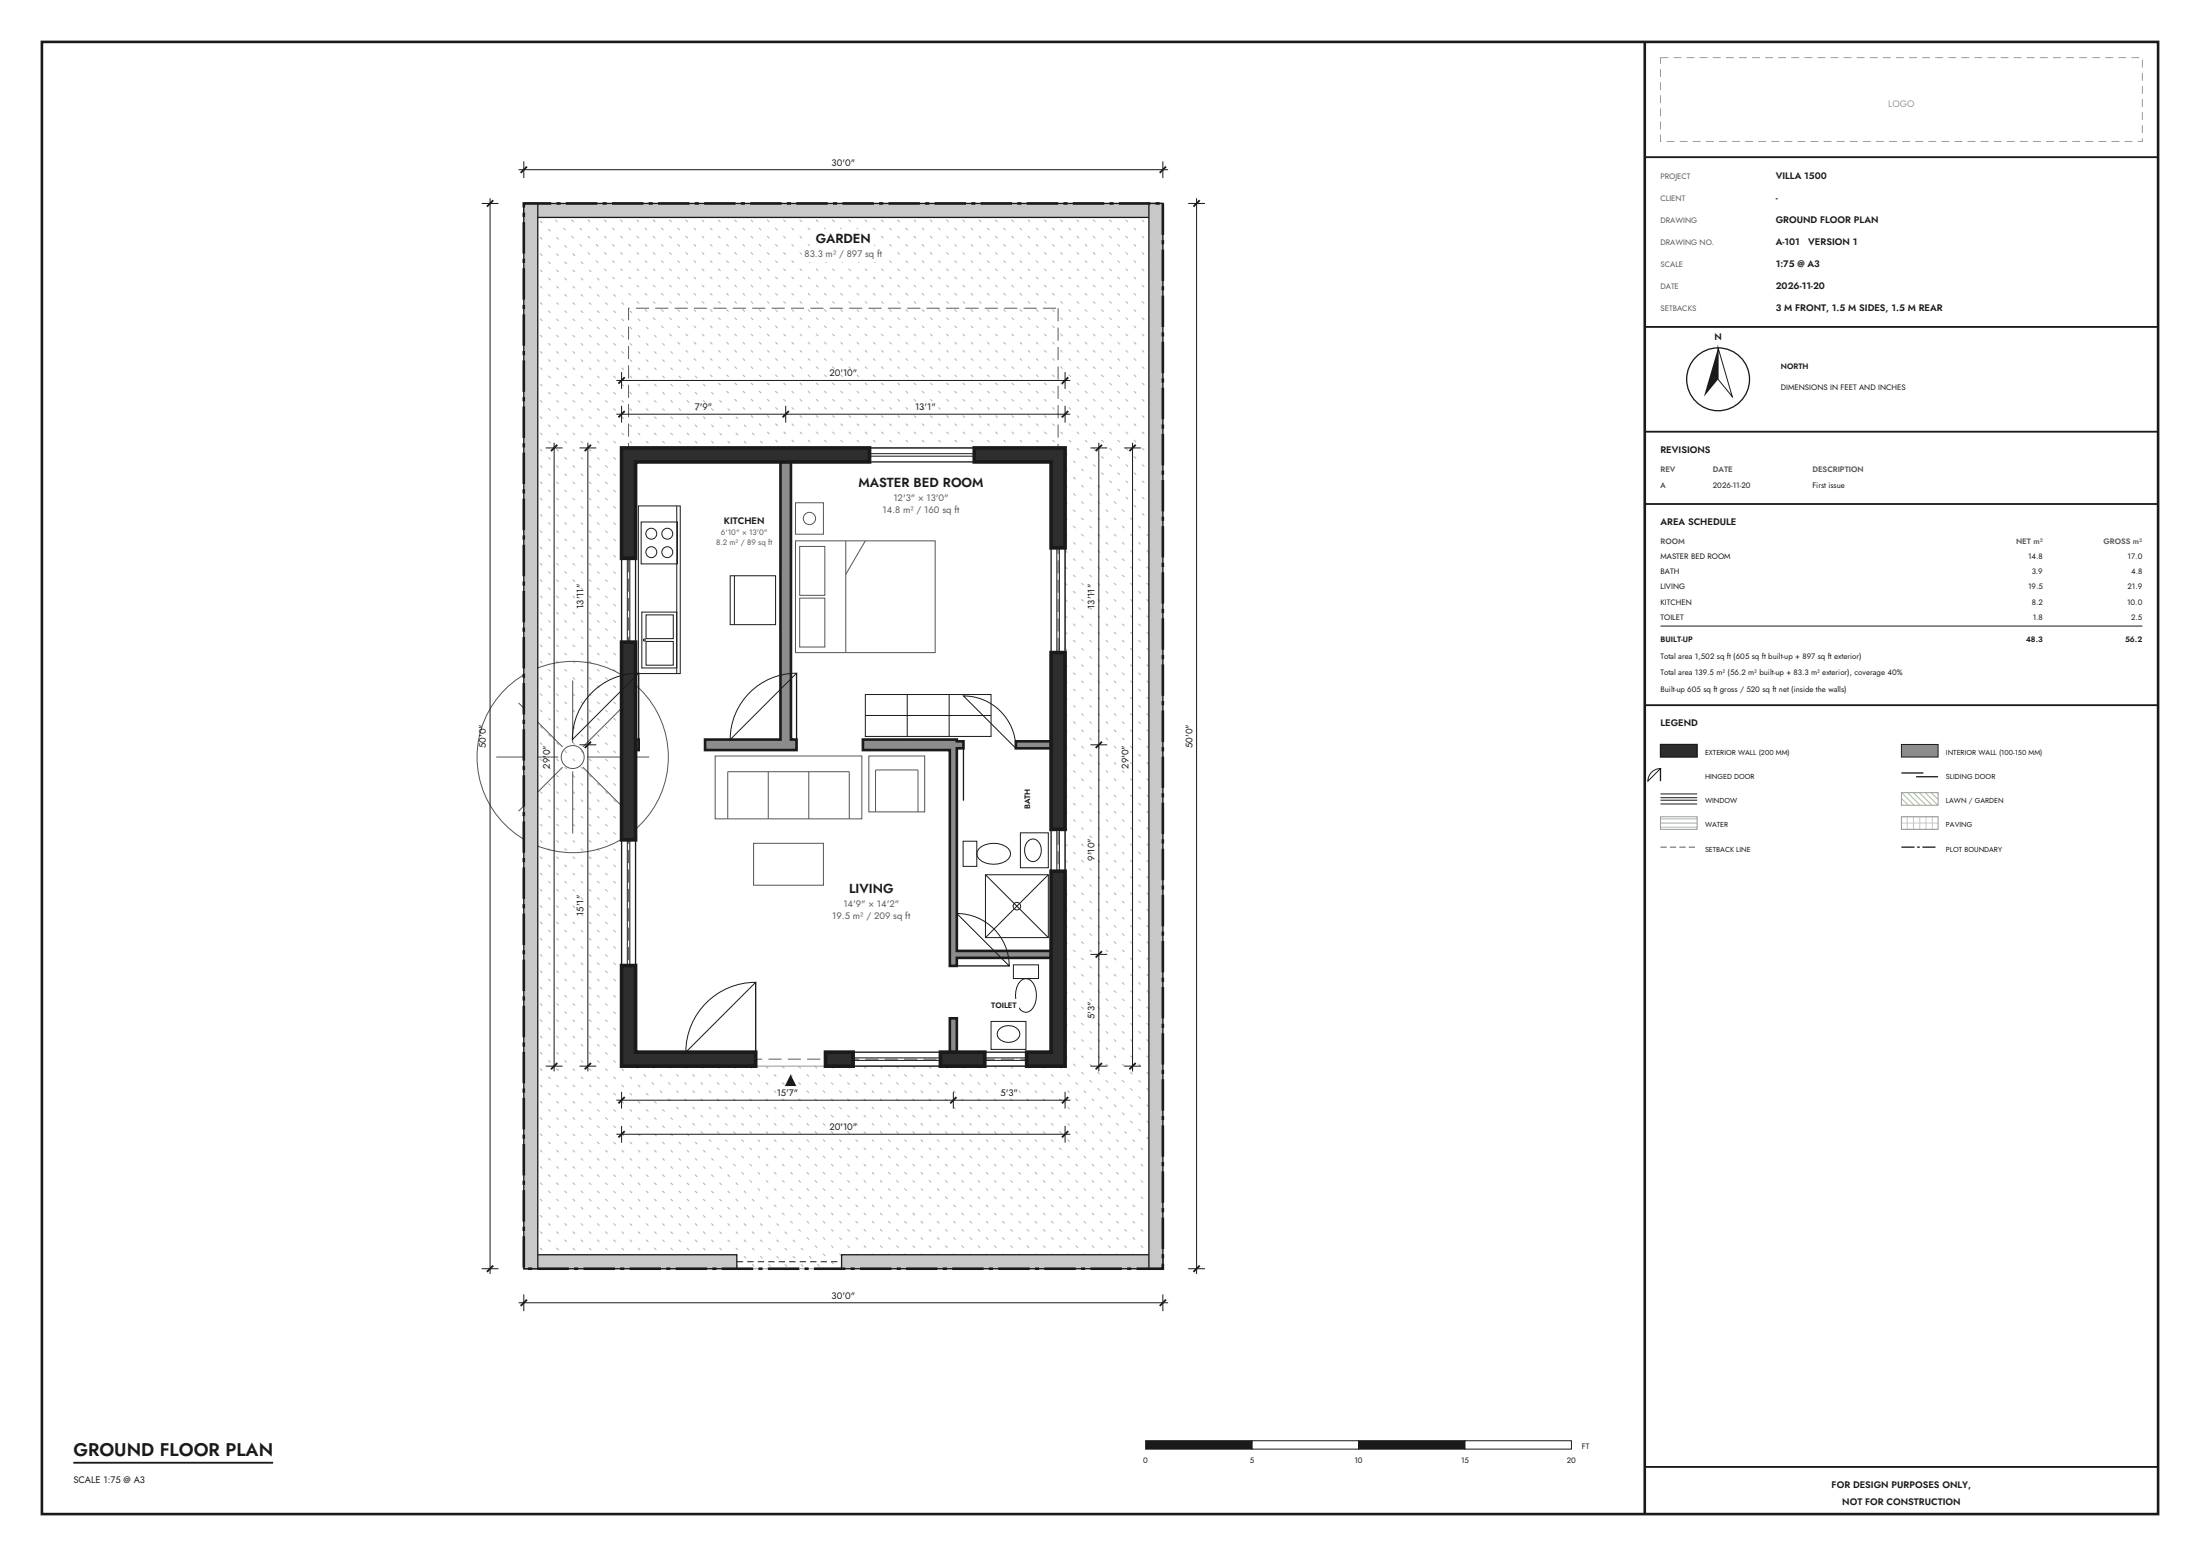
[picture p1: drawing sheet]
<svg xmlns="http://www.w3.org/2000/svg" width="420mm" height="297mm" viewBox="0 0 420 297" stroke-linecap="round" stroke-linejoin="round" font-family="sans-serif">
<path d="M8 8h404v281h-404z" fill="none" stroke="#1a1a1a" stroke-width=".5"/>
<g fill="none" stroke="#a9bb9b" stroke-width=".19" stroke-dasharray=".6 1.6" stroke-linecap="butt">
<path d="M100 39.1l46.4 46.4M102.9 38.8l46.7 46.7M106 38.8l46.7 46.7M109.1 38.8l46.7 46.7M112.2 38.8l46.7 46.7M115.3 38.8l46.7 46.7M118.4 38.8l46.7 46.7M121.6 38.8l46.6 46.7M124.7 38.8l46.6 46.7M127.8 38.8l46.6 46.7M130.9 38.8l46.7 46.7M134 38.8l46.7 46.7"/>
<path d="M137.1 38.8l46.7 46.7M140.2 38.8l46.7 46.7M143.3 38.8l46.7 46.7M146.4 38.8l46.7 46.7M149.6 38.8l46.6 46.7M152.7 38.8l46.6 46.7M155.8 38.8l46.6 46.7M158.9 38.8l63.1 63.1M162 38.8l60 60M165.1 38.8l56.9 56.9M168.2 38.8l53.8 53.8M171.3 38.8l50.7 50.7"/>
<path d="M174.5 38.8l47.5 47.6M177.6 38.8l44.4 44.5M180.7 38.8l41.3 41.4M183.8 38.8l38.2 38.2M186.9 38.8l35.1 35.1M190 38.8l32 32M193.1 38.8l28.9 28.9M196.2 38.8l25.8 25.8M199.3 38.8l22.7 22.7M202.5 38.8l19.5 19.6M205.6 38.8l16.4 16.5M208.7 38.8l13.3 13.4"/>
<path d="M211.8 38.8l10.2 10.2M214.9 38.8l7.1 7.1M218 38.8l4 4M221.1 38.8l.9 .9M100 42.2l43.3 43.3M100 45.3l40.2 40.2M100 48.4l37.1 37.1M100 51.5l34 34M100 54.6l30.9 30.9M100 57.7l27.8 27.8M100 60.8l24.7 24.7M100 63.9l21.6 21.6"/>
<path d="M100 67.1l18.7 18.6M100 70.2l18.7 18.6M100 73.3l18.7 18.6M100 76.4l18.7 18.7M100 79.5l18.7 18.7M100 82.6l18.7 18.7M100 85.7l18.7 18.7M100 88.8l18.7 18.7M100 91.9l18.7 18.7M100 95.1l18.7 18.6M100 98.2l18.7 18.6M203.3 86.4l18.7 18.7"/>
<path d="M203.3 89.5l18.7 18.7M203.3 92.6l18.7 18.7M203.3 95.7l18.7 18.7M203.3 98.8l18.7 18.7M100 101.3l18.7 18.6M100 104.4l18.7 18.7M100 107.5l18.7 18.7M100 110.6l18.7 18.7M100 113.7l18.7 18.7M100 116.8l18.7 18.7M100 119.9l18.7 18.7M203.3 101.9l18.7 18.7"/>
<path d="M203.3 105.1l18.7 18.6M203.3 108.2l18.7 18.6M203.3 111.3l18.7 18.6M203.3 114.4l18.7 18.7M203.3 117.5l18.7 18.7M100 123.1l18.7 18.6M100 126.2l18.7 18.6M100 129.3l18.7 18.6M100 132.4l18.7 18.7M100 135.5l18.7 18.7M100 138.6l18.7 18.7M203.3 120.6l18.7 18.7"/>
<path d="M203.3 123.7l18.7 18.7M203.3 126.8l18.7 18.7M203.3 129.9l18.7 18.7M203.3 133.1l18.7 18.6M203.3 136.2l18.7 18.6M203.3 139.3l18.7 18.6M100 141.7l18.7 18.7M100 144.8l18.7 18.7M100 147.9l18.7 18.7M100 151.1l18.7 18.6M100 154.2l18.7 18.6M100 157.3l18.7 18.6"/>
<path d="M203.3 142.4l18.7 18.7M203.3 145.5l18.7 18.7M203.3 148.6l18.7 18.7M203.3 151.7l18.7 18.7M203.3 154.8l18.7 18.7M203.3 157.9l18.7 18.7M100 160.4l18.7 18.7M100 163.5l18.7 18.7M100 166.6l18.7 18.7M100 169.7l18.7 18.7M100 172.8l18.7 18.7M100 175.9l18.7 18.7"/>
<path d="M100 179.1l18.7 18.6M203.3 161.1l18.7 18.6M203.3 164.2l18.7 18.6M203.3 167.3l18.7 18.6M203.3 170.4l18.7 18.7M203.3 173.5l18.7 18.7M203.3 176.6l18.7 18.7M203.3 179.7l18.7 18.7M100 182.2l18.7 18.6M100 185.3l56.9 56.9M100 188.4l53.8 53.8M100 191.5l50.7 50.7"/>
<path d="M100 194.6l47.5 47.6M100 197.7l44.4 44.5M203.3 182.8l18.7 18.7M203.3 185.9l18.7 18.7M203.3 189.1l18.7 18.6M203.3 192.2l18.7 18.6M203.3 195.3l18.7 18.6M203.3 198.4l18.7 18.7M100 200.8l41.3 41.4M100 204l38.2 38.2M100 207.1l35.1 35.1M100 210.2l32 32"/>
<path d="M100 213.3l28.9 28.9M100 216.4l25.8 25.8M100 219.5l22.7 22.7M121.3 203.5l38.7 38.7M124.4 203.5l38.7 38.7M127.6 203.5l38.6 38.7M130.7 203.5l38.6 38.7M133.8 203.5l38.6 38.7M136.9 203.5l38.7 38.7M140 203.5l38.7 38.7M143.1 203.5l38.7 38.7M146.2 203.5l38.7 38.7"/>
<path d="M149.3 203.5l38.7 38.7M152.4 203.5l38.7 38.7M155.6 203.5l38.6 38.7M158.7 203.5l38.6 38.7M161.8 203.5l38.6 38.7M164.9 203.5l38.7 38.7M168 203.5l38.7 38.7M171.1 203.5l38.7 38.7M174.2 203.5l38.7 38.7M177.3 203.5l38.7 38.7M180.4 203.5l38.7 38.7M183.6 203.5l38.4 38.4"/>
<path d="M186.7 203.5l35.3 35.3M189.8 203.5l32.2 32.2M192.9 203.5l29.1 29.1M196 203.5l26 26M199.1 203.5l22.9 22.9M202.2 203.5l19.8 19.8M203.3 201.5l18.7 18.7M100 222.6l19.5 19.6M100 225.7l16.4 16.5M100 228.8l13.3 13.4M100 232l10.2 10.2M100 235.1l7.1 7.1"/>
<path d="M100 238.2l4 4M100 241.3l.9 .9"/>
</g>
<path d="M100 38.8h122v203.4h-122zM118.7 85.5h84.6v118h-84.6z" fill="none" stroke="#9a9a9a" stroke-width=".19"/>
<g fill="none" stroke="#555" stroke-width=".19">
<path d="M99 134.2l8.4 8.4M109.3 129.9v11.9M119.7 134.2l-8.4 8.4M94.7 144.5h11.9M107.4 146.4l-8.4 8.4M109.3 147.2v11.9M111.3 146.4l8.4 8.4M112.1 144.5h11.8"/>
<circle cx="109.3" cy="144.5" r="2.19"/>
<circle cx="109.3" cy="144.5" r="18.3"/>
</g>
<g fill="#fff">
<path d="M155.1 43.7h11.8v4.1h-11.8z" fill-rule="evenodd"/>
<path d="M153.1 47h15.8v3h-15.8z" fill-rule="evenodd"/>
</g>
<g fill="#c8c8c8" stroke="#1a1a1a" stroke-width=".25">
<path d="M100 239.5h40.7v2.7h-40.7z" fill-rule="evenodd"/>
<path d="M160.7 239.5h61.3v2.7h-61.3z" fill-rule="evenodd"/>
<path d="M100 38.8h122v2.7h-122z" fill-rule="evenodd"/>
<path d="M100 38.8h2.7v203.4h-2.7z" fill-rule="evenodd"/>
<path d="M219.3 38.8h2.7v203.4h-2.7z" fill-rule="evenodd"/>
</g>
<path d="M140.7 240.8h20" fill="none" stroke="#1a1a1a" stroke-width=".19" stroke-dasharray="1.2 .8" stroke-linecap="butt"/>
<path d="M100 38.8h122v203.4h-122z" fill="none" stroke="#1a1a1a" stroke-width=".5" stroke-dasharray="6 1 .8 1" stroke-linecap="butt"/>
<path d="M120 58.8h82v143.4h-82z" fill="none" stroke="#5a5a5a" stroke-width=".19" stroke-dasharray="2.5 1.2" stroke-linecap="butt"/>
<g fill="none" stroke="#555" stroke-width=".19">
<path d="M151.9 96h5.3v6h-5.3zM151.9 103.2h26.6v21.4h-26.6zM152.7 114.2h4.8v9.3h-4.8zM152.7 104.3h4.8v9.3h-4.8zM161.5 103.2v21.4M165.2 103.2l-3.7 6.4M136.5 144.3h28v12h-28zM138.9 156.3v-9h23.2v9M146.7 147.3v9M154.4 147.3v9M165.9 144.3h10.6v10.7h-10.6zM167.1 155v-8h8.2v8"/>
<path d="M143.9 161h13.3v8h-13.3z"/>
<circle cx="154.5" cy="99" r="1.17"/>
</g>
<g fill="none" stroke="#1a1a1a" stroke-width=".19">
<path d="M121.9 96.6h8v32h-8zM122.4 99.6h6.9v8h-6.9zM129.2 96.6v32M122.5 116.8h6.7v10.7h-6.7zM123.3 117.4h5.2v4.5h-5.2zM139.4 109.9h8.7v9.3h-8.7zM140.2 109.9v9.3M123.3 122.4h5.2v4.6h-5.2zM165.2 132.6h24v8h-24zM165.2 136.6h24M173.2 132.6v8M181.2 132.6v8"/>
<path d="M194.8 159h5.3v6.6h-5.3zM183.9 160.6h2.6v4.8h-2.6zM186.9 162a4.4 4.4 0 0 1 5.6 0 1.47 1.47 0 0 1-.5 2.4 4.5 4.5 0 0 1-5.1-.4 1.37 1.37 0 0 1 0-2zM188.1 167h12v12h-12zM188.1 167l12 12M196.4 160.4a1.5 1.5 0 0 1 1.6 0 1.5 1.5 0 0 1 .7 1.3 2.16 2.16 0 0 1-1.5 2.8 2.29 2.29 0 0 1-1.1-3.7zM200.1 167l-12 12M189.2 195h6.7v5.3h-6.7zM190.7 196.6a2.51 2.51 0 0 1 3.9 .4 1.62 1.62 0 0 1-1.5 1.9 2.16 2.16 0 0 1-2.7-1.5zM193.5 184.2h4.8v2.6h-4.8zM194.9 187.2a1.47 1.47 0 0 1 2.4 .5 4.5 4.5 0 0 1-.4 5.1 1.47 1.47 0 0 1-2.4-.5 4.5 4.5 0 0 1 .4-5.1z"/>
<circle cx="124.3" cy="101.9" r="1.04"/>
<circle cx="124.3" cy="105.4" r="1.04"/>
<circle cx="127.4" cy="101.9" r="1.04"/>
<circle cx="127.4" cy="105.4" r="1.04"/>
<circle cx="123" cy="122.2" r=".2"/>
<circle cx="194.1" cy="173" r=".72"/>
</g>
<g fill="#8c8c8c" stroke="#1a1a1a" stroke-width=".5">
<path d="M149 88.2h2v53h1.1v2h-17.5v-2h14.4z" fill-rule="evenodd"/>
<path d="M121.3 141.2h.6v2h-.6z" fill-rule="evenodd"/>
<path d="M164.7 141.2h18v.3h1.2v1.3h-1.2v38.7h18v1.3h-18v1.6h-1.4v-41.2h-16.6z" fill-rule="evenodd"/>
<path d="M181.3 194.4h1.4v6.4h-1.4z" fill-rule="evenodd"/>
<path d="M193.9 141.5h6.8v1.3h-6.8z" fill-rule="evenodd"/>
</g>
<g fill="#2e2e2e" stroke="#1a1a1a" stroke-width=".7" stroke-linecap="butt">
<path d="M186 85.5h17.3v19.1h-2.6v-16.4h-14.7z" fill-rule="evenodd"/>
<path d="M118.7 85.5h47.3v2.7h-44.7v18.4h-2.6z" fill-rule="evenodd"/>
<path d="M118.7 122.6h2.6v37.7h-2.6z" fill-rule="evenodd"/>
<path d="M118.7 184.3h2.6v16.5h23v2.7h-25.6z" fill-rule="evenodd"/>
<path d="M157.6 200.8h5.3v2.7h-5.3z" fill-rule="evenodd"/>
<path d="M179.5 200.8h8.5v2.7h-8.5z" fill-rule="evenodd"/>
<path d="M200.7 166.3h2.6v37.2h-7.3v-2.7h4.7z" fill-rule="evenodd"/>
<path d="M200.7 124.6h2.6v33.7h-2.6z" fill-rule="evenodd"/>
</g>
<path d="M144.3 187.5v13.3" fill="none" stroke="#1a1a1a" stroke-width=".25"/>
<path d="M135.3 190.9a13.3 13.3 0 0 1 9-3.4l-13.4 13.3a13.3 13.3 0 0 1 4.4-9.9z" fill="none" stroke="#1a1a1a" stroke-width=".19"/>
<path d="M150.9 205.1l1.1 2.2h-2.2z" fill="#1a1a1a"/>
<g fill="none" stroke="#1a1a1a" stroke-width=".25">
<path d="M166 85.5h20M166 88.2h20M118.7 106.6v16M121.3 106.6v16M200.7 104.6v20M203.3 104.6v20M121.9 128.5v12.7M152.1 128.5v12.7M183.9 142.8v10M200.7 158.3v8M203.3 158.3v8M118.7 160.3v24"/>
<path d="M121.3 160.3v24M182.7 184.4h10M162.9 200.8h16.6M162.9 203.5h16.6M188 200.8h8M188 203.5h8"/>
</g>
<g fill="none" stroke="#1a1a1a" stroke-width=".19">
<path d="M166 86.6h20M166 87.1h20M119.8 106.6v16M120.2 106.6v16M201.8 104.6v20M202.2 104.6v20M112.5 132.7a12.6 12.6 0 0 1 9.4-4.2l-12.6 12.7a12.6 12.6 0 0 1 3.2-8.5zM142.7 132.7a12.6 12.6 0 0 1 9.4-4.2l-12.7 12.7a12.6 12.6 0 0 1 3.3-8.5zM183.9 132.8a10 10 0 0 1 10 10zM201.8 158.3v8M202.2 158.3v8M119.8 160.3v24"/>
<path d="M120.2 160.3v24M182.7 174.4a10 10 0 0 1 10 10zM162.9 201.9h16.6M162.9 202.4h16.6M188 201.9h8M188 202.4h8"/>
</g>
<path d="M188.8 190.7h5.7v2.4h-5.7z" fill-rule="evenodd" fill="#fff"/>
<g fill="none" stroke="#1a1a1a" stroke-width=".19">
<path d="M92 38.8h3.2M93.6 37.8v205.4M99 32.4h124M100 30.8v3.2M222 30.8v3.2M226.8 38.8h3.2M228.4 37.8v205.4M117.7 79.1h86.6M117.7 72.6h86.6M118.7 71v3.2M118.7 77.5v3.2M150 77.5v3.2"/>
<path d="M203.3 71v3.2M203.3 77.5v3.2M104.2 85.5h3.2M105.8 84.5v120M110.6 85.5h3.2M112.2 84.5v120M208.2 85.5h3.2M209.8 84.5v120M214.6 85.5h3.2M216.2 84.5v120M110.6 142.2h3.2M208.2 142.2h3.2"/>
<path d="M208.2 182.2h3.2M104.2 203.5h3.2M110.6 203.5h3.2M117.7 210h86.6M117.7 216.5h86.6M118.7 208.4v3.2M118.7 214.9v3.2M182 208.4v3.2M203.3 208.4v3.2M203.3 214.9v3.2M208.2 203.5h3.2M214.6 203.5h3.2"/>
<path d="M92 242.2h3.2M99 248.7h124M100 247.1v3.2M222 247.1v3.2M226.8 242.2h3.2"/>
</g>
<g fill="none" stroke="#1a1a1a" stroke-width=".35">
<path d="M94.2 38.2l-1.2 1.2M100.6 31.8l-1.2 1.2M222.6 31.8l-1.2 1.2M229 38.2l-1.2 1.2M119.3 78.5l-1.2 1.2M119.3 72l-1.2 1.2M150.6 78.5l-1.2 1.2M203.9 78.5l-1.2 1.2M203.9 72l-1.2 1.2M106.4 84.9l-1.2 1.2M112.8 84.9l-1.2 1.2M210.4 84.9l-1.2 1.2"/>
<path d="M216.8 84.9l-1.2 1.2M112.8 141.6l-1.2 1.2M210.4 141.6l-1.2 1.2M210.4 181.6l-1.2 1.2M106.4 202.9l-1.2 1.2M112.8 202.9l-1.2 1.2M119.3 209.4l-1.2 1.2M119.3 215.9l-1.2 1.2M182.6 209.4l-1.2 1.2M203.9 209.4l-1.2 1.2M203.9 215.9l-1.2 1.2M210.4 202.9l-1.2 1.2"/>
<path d="M216.8 202.9l-1.2 1.2M94.2 241.6l-1.2 1.2M100.6 248.1l-1.2 1.2M222.6 248.1l-1.2 1.2M229 241.6l-1.2 1.2M14 279.2h38.1"/>
</g>
<path d="M218.7 275h20.3v1.6h-20.3z" fill-rule="evenodd" fill="#1a1a1a" stroke="#1a1a1a" stroke-width=".19"/>
<path d="M239 275h20.4v1.6h-20.4z" fill-rule="evenodd" fill="#fff" stroke="#1a1a1a" stroke-width=".19"/>
<path d="M259.4 275h20.3v1.6h-20.3z" fill-rule="evenodd" fill="#1a1a1a" stroke="#1a1a1a" stroke-width=".19"/>
<path d="M279.7 275h20.3v1.6h-20.3z" fill-rule="evenodd" fill="#fff" stroke="#1a1a1a" stroke-width=".19"/>
<path d="M314 8v281" fill="none" stroke="#1a1a1a" stroke-width=".5"/>
<path d="M317 11h92v16h-92z" fill="none" stroke="#9a9a9a" stroke-width=".19" stroke-dasharray="1.5 1" stroke-linecap="butt"/>
<path d="M314 30h98M314 62.4h98" fill="none" stroke="#1a1a1a" stroke-width=".35"/>
<circle cx="328" cy="72.4" r="6" fill="none" stroke="#1a1a1a" stroke-width=".25"/>
<path d="M328 66.4v6l-2.7 3.3z" fill="#1a1a1a"/>
<path d="M328 66.4l2.7 9.3-2.7-3.3z" fill="#fff" stroke="#1a1a1a" stroke-width=".19"/>
<path d="M314 82.4h98M314 96.2h98M314 134.6h98" fill="none" stroke="#1a1a1a" stroke-width=".35"/>
<path d="M317 119.5h92" fill="none" stroke="#1a1a1a" stroke-width=".19"/>
<path d="M317 142.1h7v2.4h-7z" fill-rule="evenodd" fill="#2e2e2e" stroke="#1a1a1a" stroke-width=".25"/>
<path d="M363 142.1h7v2.4h-7z" fill-rule="evenodd" fill="#8c8c8c" stroke="#1a1a1a" stroke-width=".19"/>
<path d="M317 146.7v2.4M363 147.5h4.2M365.8 148.3h4.2" fill="none" stroke="#1a1a1a" stroke-width=".25"/>
<path d="M315.1 147.6a2.4 2.4 0 0 1 1.9-.9l-2.4 2.4 .1-.6zM317 151.5h7M317 152.3h7M317 152.7h7M317 153.5h7" fill="none" stroke="#1a1a1a" stroke-width=".19"/>
<path d="M363 152.4l1.3 1.3M363 153.5l.2 .2M363 151.3l2.4 2.4M364.2 151.3l2.4 2.4M365.3 151.3l2.4 2.4M366.4 151.3l2.4 2.4M367.6 151.3l2.4 2.4M368.7 151.3l1.3 1.3M369.8 151.3l.2 .2" fill="none" stroke="#a9bb9b" stroke-width=".19"/>
<path d="M317 155.9h7v2.4h-7zM363 151.3h7v2.4h-7zM363 155.9h7v2.4h-7z" fill="none" stroke="#9a9a9a" stroke-width=".19"/>
<path d="M317 156.3h7M317 157.1h7M317 157.9h7" fill="none" stroke="#93b3c8" stroke-width=".19"/>
<path d="M363 155.9h7M363 157.1h7M363 158.3h7M364.1 155.9v2.4M365.3 155.9v2.4M366.5 155.9v2.4M367.7 155.9v2.4M368.9 155.9v2.4" fill="none" stroke="#cbc6bd" stroke-width=".19"/>
<path d="M317 161.7h7" fill="none" stroke="#5a5a5a" stroke-width=".19" stroke-dasharray="1.2 .6" stroke-linecap="butt"/>
<path d="M363 161.7h7" fill="none" stroke="#1a1a1a" stroke-width=".25" stroke-dasharray="2.5 .5 .5 .5" stroke-linecap="butt"/>
<path d="M314 280h98" fill="none" stroke="#1a1a1a" stroke-width=".35"/>
<text font-size="3.5" fill="#1a1a1a" x="14" y="278">GROUND FLOOR PLAN</text>
<g font-size="2.5" fill="#1a1a1a">
<text x="155.7" y="46.4">GARDEN</text>
<text x="163.9" y="93">MASTER BED ROOM</text>
<text x="162.1" y="170.5">LIVING</text>
</g>
<text font-size="1.8" fill="#9a9a9a" x="360.5" y="20.5">LOGO</text>
<g font-size="1.8" fill="#1a1a1a">
<text x="158.8" y="31.6">30'0&quot;</text>
<text x="339" y="34.2">VILLA 1500</text>
<text x="339" y="38.4">-</text>
<text x="339" y="42.6">GROUND FLOOR PLAN</text>
<text x="339" y="46.8">A-101</text>
<text x="345.2" y="46.8">VERSION 1</text>
<text x="339" y="51">1:75 @ A3</text>
<text x="339" y="55.2">2026-11-20</text>
<text x="339" y="59.4">3 M FRONT, 1.5 M SIDES, 1.5 M REAR</text>
<text x="327.3" y="64.9">N</text>
<text x="158.3" y="71.8">20'10&quot;</text>
<text x="132.7" y="78.3">7'9&quot;</text>
<text x="174.7" y="78.3">13'1&quot;</text>
<text x="317" y="86.4">REVISIONS</text>
<text x="138.2" y="100.1">KITCHEN</text>
<text x="317" y="100.2">AREA SCHEDULE</text>
<text x="111.4" y="116.2" transform="rotate(-90 111.4 116.2)">13'11&quot;</text>
<text x="209" y="116.2" transform="rotate(-90 209 116.2)">13'11&quot;</text>
<text x="92.8" y="142.8" transform="rotate(-90 92.8 142.8)">50'0&quot;</text>
<text x="227.6" y="142.8" transform="rotate(-90 227.6 142.8)">50'0&quot;</text>
<text x="317" y="138.6">LEGEND</text>
<text x="105" y="146.7" transform="rotate(-90 105 146.7)">29'0&quot;</text>
<text x="215.4" y="146.7" transform="rotate(-90 215.4 146.7)">29'0&quot;</text>
<text x="209" y="164.3" transform="rotate(-90 209 164.3)">9'10&quot;</text>
<text x="111.4" y="174.8" transform="rotate(-90 111.4 174.8)">15'1&quot;</text>
<text x="209" y="194.5" transform="rotate(-90 209 194.5)">5'3&quot;</text>
<text x="148.3" y="209.2">15'7&quot;</text>
<text x="191" y="209.2">5'3&quot;</text>
<text x="158.3" y="215.7">20'10&quot;</text>
<text x="158.8" y="247.9">30'0&quot;</text>
<text x="14" y="283">SCALE 1:75 @ A3</text>
<text x="349.7" y="284">FOR DESIGN PURPOSES ONLY,</text>
<text x="351.7" y="287.2">NOT FOR CONSTRUCTION</text>
</g>
<g font-size="1.8" fill="#5a5a5a">
<text x="153.6" y="49">83.3 m² / 897 sq ft</text>
<text x="170.6" y="95.6">12'3&quot; × 13'0&quot;</text>
<text x="168.5" y="97.9">14.8 m² / 160 sq ft</text>
<text x="161" y="173">14'9&quot; × 14'2&quot;</text>
<text x="158.9" y="175.4">19.5 m² / 209 sq ft</text>
</g>
<g font-size="1.5" fill="#5a5a5a">
<text x="317" y="34.2">PROJECT</text>
<text x="317" y="38.4">CLIENT</text>
<text x="317" y="42.6">DRAWING</text>
<text x="317" y="46.8">DRAWING NO.</text>
<text x="317" y="51">SCALE</text>
<text x="317" y="55.2">DATE</text>
<text x="317" y="59.4">SETBACKS</text>
<text x="317" y="90">REV</text>
<text x="327" y="90">DATE</text>
<text x="346" y="90">DESCRIPTION</text>
<text x="136.7" y="104">8.2 m² / 89 sq ft</text>
<text x="137.6" y="102.1">6'10&quot; × 13'0&quot;</text>
<text x="317" y="103.8">ROOM</text>
<text x="384.9" y="103.8">NET m²</text>
<text x="401.6" y="103.8">GROSS m²</text>
</g>
<g font-size="1.5" fill="#1a1a1a">
<text x="340" y="70.4">NORTH</text>
<text x="340" y="74.4">DIMENSIONS IN FEET AND INCHES</text>
<text x="317" y="93.2">A</text>
<text x="327" y="93.2">2026-11-20</text>
<text x="346" y="93.2">First issue</text>
<text x="317" y="106.7">MASTER BED ROOM</text>
<text x="387.2" y="106.7">14.8</text>
<text x="406.2" y="106.7">17.0</text>
<text x="317" y="109.6">BATH</text>
<text x="317" y="112.5">LIVING</text>
<text x="387.2" y="112.5">19.5</text>
<text x="387.9" y="109.6">3.9</text>
<text x="406.2" y="112.5">21.9</text>
<text x="406.9" y="109.6">4.8</text>
<text x="317" y="115.4">KITCHEN</text>
<text x="317" y="118.3">TOILET</text>
<text x="387.9" y="115.4">8.2</text>
<text x="388.1" y="118.3">1.8</text>
<text x="406.1" y="115.4">10.0</text>
<text x="406.9" y="118.3">2.5</text>
<text x="317" y="122.5">BUILT-UP</text>
<text x="317" y="125.7">Total area 1,502 sq ft (605 sq ft built-up + 897 sq ft exterior)</text>
<text x="386.7" y="122.5">48.3</text>
<text x="405.7" y="122.5">56.2</text>
<text x="317" y="128.9">Total area 139.5 m² (56.2 m² built-up + 83.3 m² exterior), coverage 40%</text>
<text x="317" y="132.1">Built-up 605 sq ft gross / 520 sq ft net (inside the walls)</text>
<text x="196.7" y="154.5" transform="rotate(-90 196.7 154.5)">BATH</text>
<text x="189.2" y="192.3">TOILET</text>
<text x="218.3" y="279.2">0</text>
<text x="238.6" y="279.2">5</text>
<text x="258.6" y="279.2">10</text>
<text x="278.9" y="279.2">15</text>
<text x="299.1" y="279.2">20</text>
<text x="302" y="276.6">FT</text>
</g>
<g font-size="1.4" fill="#1a1a1a">
<text x="325.5" y="144.1">EXTERIOR WALL (200 MM)</text>
<text x="325.5" y="148.7">HINGED DOOR</text>
<text x="371.5" y="144.1">INTERIOR WALL (100-150 MM)</text>
<text x="371.5" y="148.7">SLIDING DOOR</text>
<text x="325.5" y="153.3">WINDOW</text>
<text x="371.5" y="153.3">LAWN / GARDEN</text>
<text x="325.5" y="157.9">WATER</text>
<text x="371.5" y="157.9">PAVING</text>
<text x="325.5" y="162.5">SETBACK LINE</text>
<text x="371.5" y="162.5">PLOT BOUNDARY</text>
</g>
</svg>
